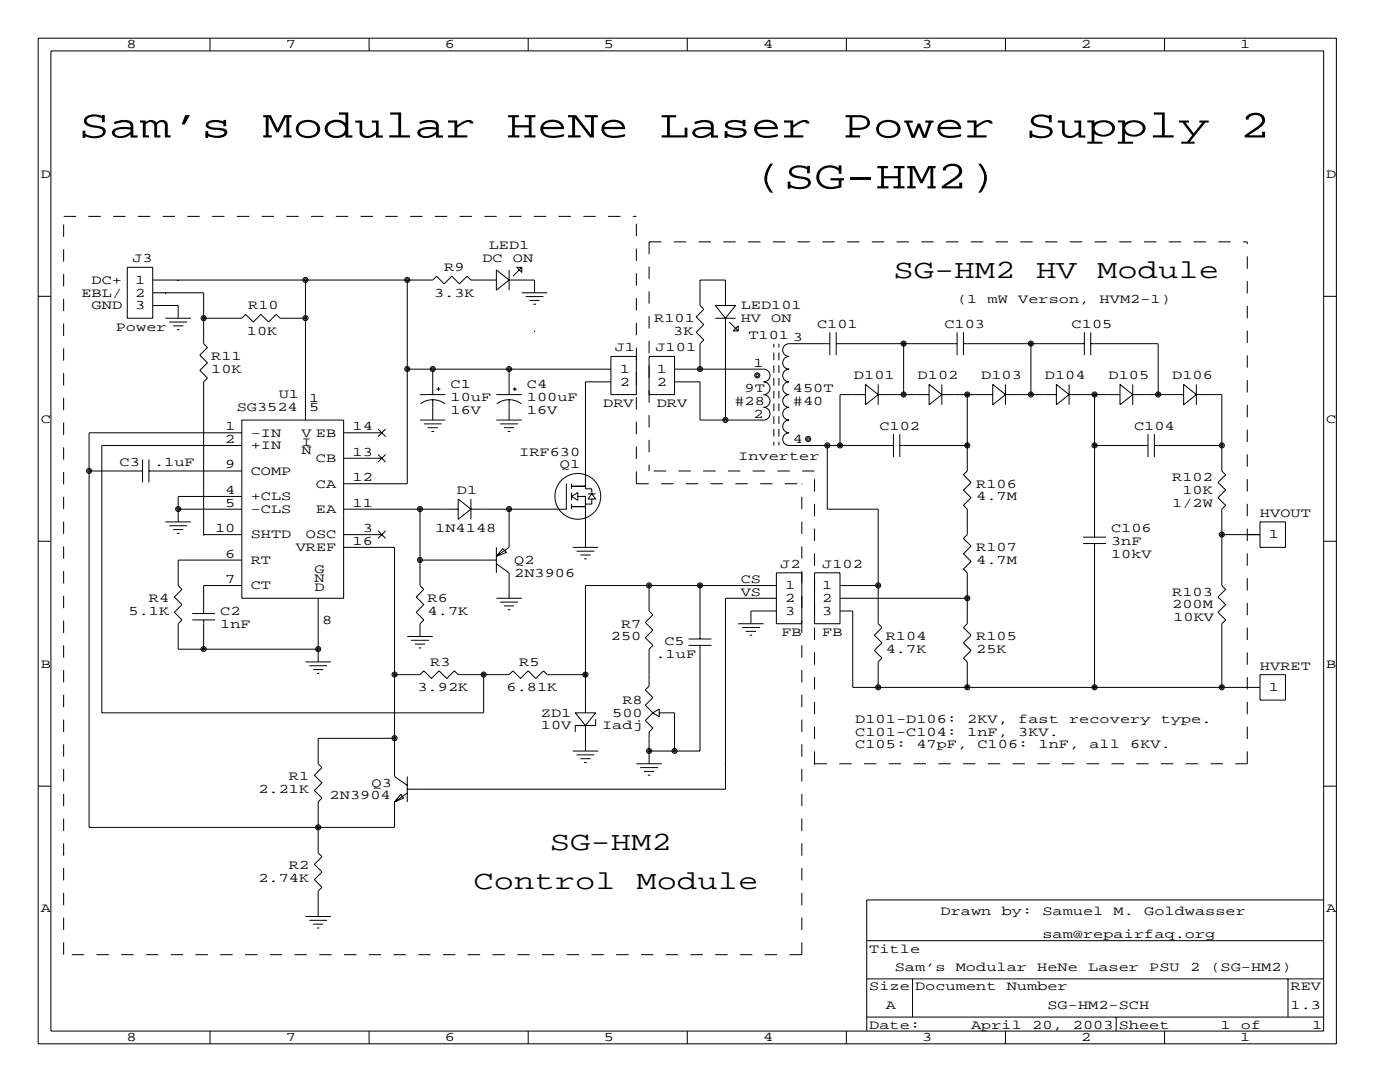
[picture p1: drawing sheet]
<svg xmlns="http://www.w3.org/2000/svg" width="279mm" height="216mm" viewBox="0 0 279 216" stroke-linecap="round" stroke-linejoin="round" font-family="sans-serif">
<g fill="none" stroke="#000" stroke-width=".2">
<path d="M7.6 7.6h259.1v200.7h-259.1zM10.2 10.2h254v195.5h-254zM41.9 7.6v2.6M73.7 7.6v2.6M105.4 7.6v2.6M137.2 7.6v2.6M168.9 7.6v2.6M200.7 7.6v2.6M232.4 7.6v2.6M7.6 59.1h2.6M25.4 53.3h5.1v10.2h-5.1zM30.5 58.4h10.1v10.2l.8 .7-1.5 1.6 1.5 1.5-1.5 1.5 1.5 1.5-.8 .8v30.5"/>
<path d="M30.5 55.9h55.9l.7-.8 1.5 1.5 1.6-1.5 1.5 1.5 1.5-1.5 .8 .8h5.1M33 58.4h.1M35.6 55.9h.1M61 55.9v27.9M81.3 55.9v40.6h-12.7M99.1 53.8l2.5 2.1-2.5 2zM101.6 53.8v4.1M101.6 55.9h5.1v2.5M103.1 53.3h1v1.1zM104.1 58.4h5.1M104.1 53.3l-1.7 1.8M104.9 59.2h3.6"/>
<path d="M105.7 59.9h2M264.2 59.1h2.5M30.5 61h5.1v2.5M33 63.5h5.1M33.8 64.3h3.5M34.5 65h2.1M35.3 65.8h.5M40.6 63.5h7.7l.7-.8 1.5 1.6 1.6-1.6 1.5 1.6 1.5-1.6 .8 .8h5.1M81.3 73.7h40.6M83.8 78.7h5.1M86.4 73.7v5M86.4 79.8v4"/>
<path d="M87.1 77.6h.8M87.5 77.3v.7M99.1 78.7h5M101.6 73.7v5M101.6 79.8v4M102.4 77.6h.7M102.7 77.3v.7M106.4 60.7h.5M106.7 66h.1M116.8 76.2h.1M116.8 76.2v21.3h1.3v1.1M116.8 76.2h5.1"/>
<path d="M121.9 71.1h5.1v7.6h-5.1zM129.5 71.1h5.1v7.6h-5.1zM134.6 73.7h17.8a1.27 1.27 0 0 1 1.3 1.2 1.27 1.27 0 0 1-1.3 1.3 1.27 1.27 0 0 1 1.3 1.3 1.27 1.27 0 0 1-1.3 1.2 1.27 1.27 0 0 1 1.3 1.3 1.27 1.27 0 0 1-1.3 1.3 1.27 1.27 0 0 1 1.3 1.3 1.27 1.27 0 0 1-1.3 1.2h-12.7v-7.6h-5.1M142.7 63.5h4.1M142.7 61h4.1l-2 2.5zM144.8 61v-5.1h-5.1v5.1l.8 .7-1.6 1.5 1.6 1.6-1.6 1.5 1.6 1.5-.8 .8v5.1M144.8 63.5v20.3M145.5 64.3l1.8 1.7M146.3 66l1-1v1zM154.4 68.6v.7M154.4 70.4v1.5M154.4 72.9v1.5"/>
<path d="M154.4 75.4v1.6M154.4 78v1.5M155.4 68.6v.7M155.4 70.4v1.5M155.4 72.9v1.5M155.4 75.4v1.6M155.4 78v1.5M165.6 68.6h-8.1a1.27 1.27 0 0 0-1.3 1.2 1.27 1.27 0 0 0 1.3 1.3 1.27 1.27 0 0 0-1.3 1.3 1.27 1.27 0 0 0 1.3 1.3 1.27 1.27 0 0 0-1.3 1.2 1.27 1.27 0 0 0 1.3 1.3 1.27 1.27 0 0 0-1.3 1.3 1.27 1.27 0 0 0 1.3 1.2 1.27 1.27 0 0 0-1.3 1.3 1.27 1.27 0 0 0 1.3 1.3 1.27 1.27 0 0 0-1.3 1.2 1.27 1.27 0 0 0 1.3 1.3 1.27 1.27 0 0 0-1.3 1.3 1.27 1.27 0 0 0 1.3 1.3 1.27 1.27 0 0 0-1.3 1.2 1.27 1.27 0 0 0 1.3 1.3h20.8M165.6 66.3v4.6M166.9 68.6h24.1M166.9 66.3v4.6M172.7 78.7h-5.1v10.2"/>
<path d="M172.7 76.7l2.6 2-2.6 2.1zM175.3 78.7h10.1M175.3 76.7v4.1M180.3 68.6v10.1M185.4 76.7l2.6 2-2.6 2.1zM188 78.7h10.1M188 76.7v4.1M191 66.3v4.6M192.3 68.6h24.1M192.3 66.3v4.6M193 78.7v15.3l-.7 .7 1.5 1.6-1.5 1.5 1.5 1.5-1.5 1.5 .7 .8v5.1l-.7 .7 1.5 1.6-1.5 1.5 1.5 1.5-1.5 1.5 .7 .8v10.2l-.7 .7 1.5 1.5-1.5 1.6 1.5 1.5-1.5 1.5 .7 .8v5.1M198.1 76.7l2.6 2-2.6 2.1z"/>
<path d="M200.7 76.7v4.1M200.7 78.7h10.1M205.7 68.6v10.1M210.8 76.7l2.6 2-2.6 2.1zM213.4 78.7h10.1M213.4 76.7v4.1M216.4 66.3v4.6M217.7 68.6h13.4v10.1M217.7 66.3v4.6M218.4 78.7v28.5M223.5 76.7l2.6 2-2.6 2.1zM226.1 78.7h10.1"/>
<path d="M226.1 76.7v4.1M236.2 76.7l2.6 2-2.6 2.1zM238.8 78.7h5v15.3l.8 .7-1.5 1.6 1.5 1.5-1.5 1.5 1.5 1.5-.8 .8v15.2l.8 .8-1.5 1.5 1.5 1.5-1.5 1.6 1.5 1.5-.8 .8v12.7M238.8 76.7v4.1M17.8 94h10.6M28.4 91.7v4.6M29.7 94h18.6M29.7 91.7v4.6M48.3 83.8h20.3v35.6h-20.3zM48.3 99.1h-12.7v5M48.3 88.9h-28v53.3h76.2v-7.6M48.3 86.4h-30.5v78.7h60.9v-5.1"/>
<path d="M68.6 86.4h7.6M68.6 91.4h7.6M75.4 85.6l1.6 1.5M75.4 90.7l1.6 1.5M77 85.6l-1.6 1.5M77 90.7l-1.6 1.5M83.8 83.8h5.1M83.9 80.6a4.1 4.1 0 0 1 4.9 0M84.6 84.6h3.5M85.3 85.3h2.1M86.1 86.1h.5M91.4 99.6l2.6 2-2.6 2z"/>
<path d="M94 99.6v4M99.1 83.8h5M99.2 80.6a4.1 4.1 0 0 1 4.8 0M99.8 84.6h3.6M100.6 85.3h2M101.3 86.1h.6M113 96.5v5.1h-19M114 97h2.8M114 96.5v1M114 98.3v1.5M114 99.1l1.3-.8v1.5zM115.3 99.1h1.5v10.1"/>
<path d="M117.3 98.6h1.6M118.1 99.6v1h-1.3M118.1 98.6l.8 1h-1.6zM154.4 80.5v1.5M154.4 83.1v1.5M154.4 85.6v1.5M154.4 88.1v.8M155.4 80.5v1.5M155.4 83.1v1.5M155.4 85.6v1.5M155.4 88.1v.8M165.1 88.9v12.7h10.2v22.9l.7 .7-1.5 1.5 1.5 1.6-1.5 1.5 1.5 1.5-.7 .8v5.1"/>
<path d="M178.3 86.6v4.6M179.6 88.9h13.4M179.6 86.6v4.6M218.4 88.9h10.7M229.1 86.6v4.6M230.4 88.9h13.4M230.4 86.6v4.6M7.6 108h2.6M33 104.1h5.1M33.8 104.9h3.5M34.5 105.7h2.1M35.3 106.4h.5"/>
<path d="M35.6 101.6h12.7M40.6 106.7h.1M40.6 106.7h7.7M48.3 111.8h-12.7v5l.7 .8-1.5 1.5 1.5 1.5-1.5 1.6 1.5 1.5-.7 .8v5h27.9M48.3 116.8h-7.7v5.6M63.5 119.4v12.7M68.6 101.6h22.8M68.6 109.2h10.1v45.7l2.6 1.8M68.6 106.7h7.6M75.4 105.9l1.6 1.5M77 105.9l-1.6 1.5M83.8 101.6v15.2l.8 .8-1.5 1.5 1.5 1.5-1.5 1.6 1.5 1.5-.8 .8v2.5"/>
<path d="M83.8 111.8h15.3M99.1 112.5l2.5 1.8v5.1M99.1 109.2v5.1M99.1 119.4h5M100.3 109.5l.8 .7-2 .8zM101.6 101.6v7.6l-2.5 1.8M114 101.1h2.8M114 100.6v1M114.3 109.2h5.1M115.1 110h3.5M115.8 110.7h2.1M116.6 111.5h.5"/>
<path d="M129.5 116.8h.1M129.5 116.8v5.1l.8 .8-1.5 1.5 1.5 1.5-1.5 1.6 1.5 1.5-.8 .7v7.4l-.7 .8 1.5 1.5-1.5 1.5 1.5 1.5M139.7 116.8h.1M139.7 116.8v10.7M154.9 119.4h-10.1v38.1h-63.5M154.9 116.8h-38.1v25.4M154.9 114.3h5.1v10.2h-5.1zM162.6 114.3h5v10.2h-5zM167.6 119.4h25.4M167.6 116.8h7.7M216.2 108.5h4.5M216.2 107.2h4.5"/>
<path d="M218.4 108.5v28.7M243.8 106.7h7.7M251.5 104.1h5v5.1h-5zM264.2 108h2.5M38.4 123.7h4.5M38.4 122.4h4.5M40.6 123.7v5.8M61 132.1h5M61.7 132.8h3.6M62.5 133.6h2M63.2 134.4h.6M78.7 134.6h.1"/>
<path d="M78.7 134.6h5.1l.8-.7 1.5 1.5 1.5-1.5 1.6 1.5 1.5-1.5 .7 .7h10.2l.8-.7 1.5 1.5 1.5-1.5 1.5 1.5 1.6-1.5 .7 .7h7.6M81.3 127h5.1M82 127.8h3.6M82.8 128.5h2M83.6 129.3h.5M99.8 120.1h3.6M100.6 120.9h2M101.3 121.7h.6M137.4 128.8h4.6M137.4 127.5h4.6M139.7 128.8v21.1h-10.2M147.3 124.5h5.1"/>
<path d="M148.1 125.2h3.5M148.8 126h2.1M149.6 126.7h.5M154.9 121.9h-5v2.6M167.6 121.9h2.6v15.3h81.3M251.5 134.6h5v5.1h-5zM7.6 156.9h2.6M78.7 147.3h-15.2v5.1l.8 .8-1.6 1.5 1.6 1.5-1.6 1.5 1.6 1.6-.8 .7v10.2l.8 .7-1.6 1.6 1.6 1.5-1.6 1.5 1.6 1.5-.8 .8v5.1M80 158.5l.5 .8-1.8 .7zM81.3 154.9v5.1M81.3 158.2l-2.6 1.8M114.3 149.9h5.1"/>
<path d="M114.8 142.2h4.1l-2.1 2.6zM115.1 150.6h3.5M115.8 151.4h2.1M116.6 152.1h.5M116.8 144.8v5.1M118.9 143.5v1.3h-4.1v1.2M127 152.4h5.1M127.8 153.2h3.5M128.5 153.9h2.1M129.3 154.7h.5M129.5 149.9h.1M130.3 142.2l-1.5 1.6 1.5 1.5-.8 .7v6.4"/>
<path d="M130.3 142.2l1.3-.7v1.5zM131.6 142.2h3v7.7M144.8 152.4h.1M264.2 156.9h2.5M12.7 170.2h.1M264.2 179.6h-91.2v26.1M61 182.9h5M61.7 183.6h3.6M62.5 184.4h2M63.2 185.2h.6M173 195.3h91.2M173 187.7h91.2"/>
<path d="M182.1 195.3v7.6M257 195.3v7.6M41.9 205.7v2.6M73.7 205.7v2.6M105.4 205.7v2.6M137.2 205.7v2.6M168.9 205.7v2.6M173 202.9h91.2M200.7 205.7v2.6M222.8 202.9v2.8M232.4 205.7v2.6"/>
<circle cx="61" cy="55.9" r=".51"/>
<circle cx="61" cy="55.9" r=".25"/>
<circle cx="81.3" cy="55.9" r=".51"/>
<circle cx="81.3" cy="55.9" r=".25"/>
<circle cx="40.6" cy="63.5" r=".51"/>
<circle cx="40.6" cy="63.5" r=".25"/>
<circle cx="61" cy="63.5" r=".51"/>
<circle cx="61" cy="63.5" r=".25"/>
<circle cx="81.3" cy="73.6" r=".51"/>
<circle cx="81.3" cy="73.6" r=".25"/>
<circle cx="86.4" cy="73.6" r=".51"/>
<circle cx="86.4" cy="73.6" r=".25"/>
<circle cx="101.6" cy="73.6" r=".51"/>
<circle cx="101.6" cy="73.6" r=".25"/>
<circle cx="139.7" cy="73.6" r=".51"/>
<circle cx="139.7" cy="73.6" r=".25"/>
<circle cx="151.1" cy="74.9" r=".51"/>
<circle cx="151.1" cy="74.9" r=".25"/>
<circle cx="180.3" cy="68.6" r=".51"/>
<circle cx="180.3" cy="78.7" r=".51"/>
<circle cx="180.3" cy="68.6" r=".25"/>
<circle cx="180.3" cy="78.7" r=".25"/>
<circle cx="193" cy="78.7" r=".51"/>
<circle cx="193" cy="78.7" r=".25"/>
<circle cx="205.7" cy="78.7" r=".51"/>
<circle cx="205.7" cy="68.6" r=".51"/>
<circle cx="205.7" cy="78.7" r=".25"/>
<circle cx="205.7" cy="68.6" r=".25"/>
<circle cx="218.4" cy="78.7" r=".51"/>
<circle cx="218.4" cy="78.7" r=".25"/>
<circle cx="231.1" cy="78.7" r=".51"/>
<circle cx="231.1" cy="78.7" r=".25"/>
<circle cx="17.8" cy="94" r=".51"/>
<circle cx="17.8" cy="94" r=".25"/>
<circle cx="115.3" cy="99" r="4.6"/>
<circle cx="144.8" cy="83.8" r=".51"/>
<circle cx="144.8" cy="83.8" r=".25"/>
<circle cx="161.3" cy="87.6" r=".51"/>
<circle cx="161.3" cy="87.6" r=".25"/>
<circle cx="165.1" cy="88.9" r=".51"/>
<circle cx="165.1" cy="88.9" r=".25"/>
<circle cx="167.6" cy="88.9" r=".51"/>
<circle cx="167.6" cy="88.9" r=".25"/>
<circle cx="193" cy="88.9" r=".51"/>
<circle cx="193" cy="88.9" r=".25"/>
<circle cx="218.4" cy="88.9" r=".51"/>
<circle cx="218.4" cy="88.9" r=".25"/>
<circle cx="243.8" cy="88.9" r=".51"/>
<circle cx="243.8" cy="88.9" r=".25"/>
<circle cx="35.6" cy="101.6" r=".51"/>
<circle cx="35.6" cy="101.6" r=".25"/>
<circle cx="83.8" cy="101.6" r=".51"/>
<circle cx="83.8" cy="111.7" r=".51"/>
<circle cx="83.8" cy="111.7" r=".25"/>
<circle cx="83.8" cy="101.6" r=".25"/>
<circle cx="101.6" cy="101.6" r=".51"/>
<circle cx="101.6" cy="101.6" r=".25"/>
<circle cx="129.5" cy="116.8" r=".51"/>
<circle cx="129.5" cy="116.8" r=".25"/>
<circle cx="139.7" cy="116.8" r=".51"/>
<circle cx="139.7" cy="116.8" r=".25"/>
<circle cx="175.3" cy="116.8" r=".51"/>
<circle cx="175.3" cy="116.8" r=".25"/>
<circle cx="193" cy="119.4" r=".51"/>
<circle cx="193" cy="119.4" r=".25"/>
<circle cx="243.8" cy="106.7" r=".51"/>
<circle cx="243.8" cy="106.7" r=".25"/>
<circle cx="40.6" cy="129.5" r=".51"/>
<circle cx="40.6" cy="129.5" r=".25"/>
<circle cx="63.5" cy="129.5" r=".51"/>
<circle cx="63.5" cy="129.5" r=".25"/>
<circle cx="78.7" cy="134.6" r=".51"/>
<circle cx="78.7" cy="134.6" r=".25"/>
<circle cx="96.5" cy="134.6" r=".51"/>
<circle cx="96.5" cy="134.6" r=".25"/>
<circle cx="116.8" cy="134.6" r=".51"/>
<circle cx="116.8" cy="134.6" r=".25"/>
<circle cx="175.3" cy="137.1" r=".51"/>
<circle cx="175.3" cy="137.1" r=".25"/>
<circle cx="193" cy="137.1" r=".51"/>
<circle cx="193" cy="137.1" r=".25"/>
<circle cx="218.4" cy="137.1" r=".51"/>
<circle cx="218.4" cy="137.1" r=".25"/>
<circle cx="243.8" cy="137.1" r=".51"/>
<circle cx="243.8" cy="137.1" r=".25"/>
<circle cx="78.7" cy="147.3" r=".51"/>
<circle cx="78.7" cy="147.3" r=".25"/>
<circle cx="129.5" cy="149.8" r=".51"/>
<circle cx="129.5" cy="149.8" r=".25"/>
<circle cx="134.6" cy="149.8" r=".51"/>
<circle cx="134.6" cy="149.8" r=".25"/>
<circle cx="63.5" cy="165.1" r=".51"/>
<circle cx="63.5" cy="165.1" r=".25"/>
</g>
<path d="M12.7 43.2h114.3M129.5 48.3h119.4M129.5 48.3v45.7M127 96.5v-53.3M127 96.5h33M162.6 94h-33.1M162.6 152.4h86.3M162.6 152.4v-58.4M248.9 152.4v-104.1M12.7 190.5v-147.3M160 190.5v-94M160 190.5h-147.3" fill="none" stroke="#000" stroke-width=".2" stroke-dasharray="2.5" stroke-linecap="butt"/>
<g font-size="7.9">
<text x="15.7" y="27.4">Sam’s</text>
<text x="52.3" y="27.4">Modular</text>
<text x="101.1" y="27.4">HeNe</text>
<text x="131.6" y="27.4">Laser</text>
<text x="168.1" y="27.4">Power</text>
<text x="204.7" y="27.4">Supply</text>
<text x="247.4" y="27.4">2</text>
<text x="150.4" y="37.6">(SG-HM2)</text>
</g>
<g font-size="5.3">
<text x="178.3" y="55.4">SG-HM2</text>
<text x="206.8" y="55.4">HV</text>
<text x="218.9" y="55.4">Module</text>
<text x="109.7" y="169.7">SG-HM2</text>
<text x="94.5" y="177.3">Control</text>
<text x="127" y="177.3">Module</text>
</g>
<g font-size="2.6">
<text x="25.3" y="9.7">8</text>
<text x="57" y="9.7">7</text>
<text x="88.8" y="9.7">6</text>
<text x="120.5" y="9.7">5</text>
<text x="152.3" y="9.7">4</text>
<text x="184" y="9.7">3</text>
<text x="215.8" y="9.7">2</text>
<text x="247.5" y="9.7">1</text>
<text x="8.1" y="35.5">D</text>
<text x="264.7" y="35.5">D</text>
<text x="26.4" y="52.3">J3</text>
<text x="96.3" y="52.3">DC</text>
<text x="97.5" y="49.8">LED1</text>
<text x="102.4" y="52.3">ON</text>
<text x="16.3" y="59.2">EBL/</text>
<text x="18.3" y="56.6">DC+</text>
<text x="26.9" y="56.6">1</text>
<text x="27" y="59.2">2</text>
<text x="86.6" y="59.2">3.3K</text>
<text x="88.6" y="54.1">R9</text>
<text x="18.3" y="61.7">GND</text>
<text x="27" y="61.7">3</text>
<text x="49.5" y="61.7">R10</text>
<text x="130.6" y="64.3">R101</text>
<text x="147.8" y="61.7">LED101</text>
<text x="147.8" y="64.3">HV</text>
<text x="153.9" y="64.3">ON</text>
<text x="163.1" y="65.5">C101</text>
<text x="188.5" y="65.5">C103</text>
<text x="191" y="60.5">(1</text>
<text x="197.1" y="60.5">mW</text>
<text x="203.2" y="60.5">Verson,</text>
<text x="213.9" y="65.5">C105</text>
<text x="219.5" y="60.5">HVM2-1)</text>
<text x="23.1" y="66">Power</text>
<text x="42.2" y="71.9">R11</text>
<text x="49.3" y="66.8">10K</text>
<text x="122.7" y="70.1">J1</text>
<text x="130.8" y="70.1">J101</text>
<text x="134.4" y="66.8">3K</text>
<text x="149.4" y="67.6">T101</text>
<text x="158.2" y="68.1">3</text>
<text x="42.2" y="74.4">10K</text>
<text x="89.9" y="77.5">C1</text>
<text x="105.2" y="77.5">C4</text>
<text x="123.7" y="74.4">1</text>
<text x="123.7" y="77">2</text>
<text x="131.1" y="74.4">1</text>
<text x="131.1" y="77">2</text>
<text x="150.4" y="73.2">1</text>
<text x="170.4" y="75.7">D101</text>
<text x="183.1" y="75.7">D102</text>
<text x="195.8" y="75.7">D103</text>
<text x="208.5" y="75.7">D104</text>
<text x="221.2" y="75.7">D105</text>
<text x="233.9" y="75.7">D106</text>
<text x="47.2" y="82">SG3524</text>
<text x="55.6" y="79.5">U1</text>
<text x="61.7" y="80.3">1</text>
<text x="61.7" y="82">5</text>
<text x="89.9" y="80">10uF</text>
<text x="89.9" y="82.5">16V</text>
<text x="105.2" y="80">100uF</text>
<text x="105.2" y="82.5">16V</text>
<text x="120.4" y="81.3">DRV</text>
<text x="131.1" y="81.3">DRV</text>
<text x="146.6" y="80.8">#28</text>
<text x="148.6" y="78.2">9T</text>
<text x="150.4" y="83.3">2</text>
<text x="158.2" y="78.2">450T</text>
<text x="158.2" y="80.8">#40</text>
<text x="8.1" y="84.3">C</text>
<text x="45" y="85.9">1</text>
<text x="45" y="88.4">2</text>
<text x="50" y="87.1">-IN</text>
<text x="50" y="89.7">+IN</text>
<text x="60.2" y="87.1">V EB</text>
<text x="60.2" y="88.9">I</text>
<text x="70.4" y="85.9">14</text>
<text x="158.2" y="88.4">4</text>
<text x="175.5" y="85.9">C102</text>
<text x="226.3" y="85.9">C104</text>
<text x="264.7" y="84.3">C</text>
<text x="23.9" y="93">C3</text>
<text x="30.7" y="93">.1uF</text>
<text x="45" y="93.5">9</text>
<text x="50" y="94.7">COMP</text>
<text x="60.2" y="90.7">N</text>
<text x="63" y="92.2">CB</text>
<text x="70.4" y="90.9">13</text>
<text x="103.6" y="90.9">IRF630</text>
<text x="111.8" y="93.5">Q1</text>
<text x="147.3" y="91.7">Inverter</text>
<text x="45" y="101.1">5</text>
<text x="45" y="98.6">4</text>
<text x="50" y="99.8">+CLS</text>
<text x="63" y="97.3">CA</text>
<text x="70.4" y="96">12</text>
<text x="70.4" y="101.1">11</text>
<text x="91.2" y="98.6">D1</text>
<text x="194.8" y="97.3">R106</text>
<text x="194.8" y="99.8">4.7M</text>
<text x="233.9" y="96">R102</text>
<text x="233.9" y="101.1">1/2W</text>
<text x="236" y="98.6">10K</text>
<text x="42.9" y="106.2">10</text>
<text x="50" y="102.4">-CLS</text>
<text x="50" y="107.4">SHTD</text>
<text x="61" y="107.4">OSC</text>
<text x="63" y="102.4">EA</text>
<text x="72.4" y="106.2">3</text>
<text x="86.9" y="106.2">1N4148</text>
<text x="221.7" y="106.2">C106</text>
<text x="251.5" y="103.1">HVOUT</text>
<text x="253.2" y="107.4">1</text>
<text x="45" y="111.3">6</text>
<text x="50" y="112.5">RT</text>
<text x="59" y="110">VREF</text>
<text x="70.4" y="108.7">16</text>
<text x="102.6" y="112.5">Q2</text>
<text x="155.7" y="113.3">J2</text>
<text x="164.1" y="113.3">J102</text>
<text x="194.8" y="110">R107</text>
<text x="194.8" y="112.5">4.7M</text>
<text x="221.7" y="108.7">3nF</text>
<text x="221.7" y="111.3">10kV</text>
<text x="45" y="116.3">7</text>
<text x="50" y="117.6">CT</text>
<text x="62.7" y="114.3">G</text>
<text x="62.7" y="116.1">N</text>
<text x="62.7" y="117.9">D</text>
<text x="102.6" y="115.1">2N3906</text>
<text x="147.8" y="116.3">CS</text>
<text x="147.8" y="118.9">VS</text>
<text x="156.7" y="117.6">1</text>
<text x="164.1" y="117.6">1</text>
<text x="233.9" y="118.9">R103</text>
<text x="25.7" y="122.7">5.1K</text>
<text x="29.7" y="120.1">R4</text>
<text x="43.9" y="122.7">C2</text>
<text x="43.9" y="125.2">1nF</text>
<text x="64.3" y="124.5">8</text>
<text x="85.3" y="120.1">R6</text>
<text x="85.3" y="122.7">4.7K</text>
<text x="124" y="125.2">R7</text>
<text x="156.7" y="120.1">2</text>
<text x="156.7" y="122.7">3</text>
<text x="164.1" y="120.1">2</text>
<text x="164.1" y="122.7">3</text>
<text x="233.9" y="121.4">200M</text>
<text x="234.2" y="124">10KV</text>
<text x="121.9" y="127.8">250</text>
<text x="130.8" y="131.3">.1uF</text>
<text x="132.6" y="128.8">C5</text>
<text x="156" y="127">FB</text>
<text x="164.1" y="127">FB</text>
<text x="176.8" y="127.8">R104</text>
<text x="176.8" y="130.3">4.7K</text>
<text x="194.8" y="127.8">R105</text>
<text x="194.8" y="130.3">25K</text>
<text x="8.1" y="133.2">B</text>
<text x="83.3" y="137.9">3.92K</text>
<text x="85.9" y="132.8">R3</text>
<text x="101.1" y="137.9">6.81K</text>
<text x="103.6" y="132.8">R5</text>
<text x="251.5" y="133.6">HVRET</text>
<text x="253.2" y="137.9">1</text>
<text x="264.7" y="133.2">B</text>
<text x="107.9" y="143">ZD1</text>
<text x="122.2" y="143">500</text>
<text x="124.2" y="140.5">R8</text>
<text x="107.9" y="145.5">10V</text>
<text x="120.1" y="145.5">Iadj</text>
<text x="170.7" y="144.3">D101-D106:</text>
<text x="170.7" y="146.8">C101-C104:</text>
<text x="170.7" y="149.4">C105:</text>
<text x="182.9" y="149.4">47pF,</text>
<text x="193" y="144.3">2KV,</text>
<text x="193" y="146.8">1nF,</text>
<text x="195.1" y="149.4">C106:</text>
<text x="203.2" y="144.3">fast</text>
<text x="203.2" y="146.8">3KV.</text>
<text x="207.3" y="149.4">1nF,</text>
<text x="213.4" y="144.3">recovery</text>
<text x="217.4" y="149.4">all</text>
<text x="225.6" y="149.4">6KV.</text>
<text x="231.6" y="144.3">type.</text>
<text x="57.7" y="155.7">R1</text>
<text x="51.6" y="158.2">2.21K</text>
<text x="65.8" y="159.5">2N3904</text>
<text x="74.2" y="157">Q3</text>
<text x="57.7" y="173.5">R2</text>
<text x="51.6" y="176">2.74K</text>
<text x="8.1" y="182.1">A</text>
<text x="187.7" y="182.6">Drawn</text>
<text x="199.9" y="182.6">by:</text>
<text x="208" y="182.6">Samuel</text>
<text x="222.2" y="182.6">M.</text>
<text x="228.3" y="182.6">Goldwasser</text>
<text x="264.7" y="182.1">A</text>
<text x="173.5" y="190.2">Title</text>
<text x="208" y="187.2">sam@repairfaq.org</text>
<text x="173.5" y="197.6">Size Document</text>
<text x="178.6" y="193.8">Sam’s</text>
<text x="190.8" y="193.8">Modular</text>
<text x="200.9" y="197.6">Number</text>
<text x="207" y="193.8">HeNe</text>
<text x="217.2" y="193.8">Laser</text>
<text x="229.4" y="193.8">PSU</text>
<text x="237.5" y="193.8">2</text>
<text x="241.6" y="193.8">(SG-HM2)</text>
<text x="257.6" y="197.6">REV</text>
<text x="176.8" y="201.4">A</text>
<text x="209" y="201.4">SG-HM2-SCH</text>
<text x="257.6" y="201.4">1.3</text>
<text x="25.3" y="207.8">8</text>
<text x="57" y="207.8">7</text>
<text x="88.8" y="207.8">6</text>
<text x="120.5" y="207.8">5</text>
<text x="152.3" y="207.8">4</text>
<text x="173.5" y="205.2">Date:</text>
<text x="184" y="207.8">3</text>
<text x="193.8" y="205.2">April</text>
<text x="206" y="205.2">20,</text>
<text x="214.1" y="205.2">2003 Sheet</text>
<text x="215.8" y="207.8">2</text>
<text x="243.6" y="205.2">1</text>
<text x="247.5" y="207.8">1</text>
<text x="247.7" y="205.2">of</text>
<text x="261.9" y="205.2">1</text>
</g>
</svg>
